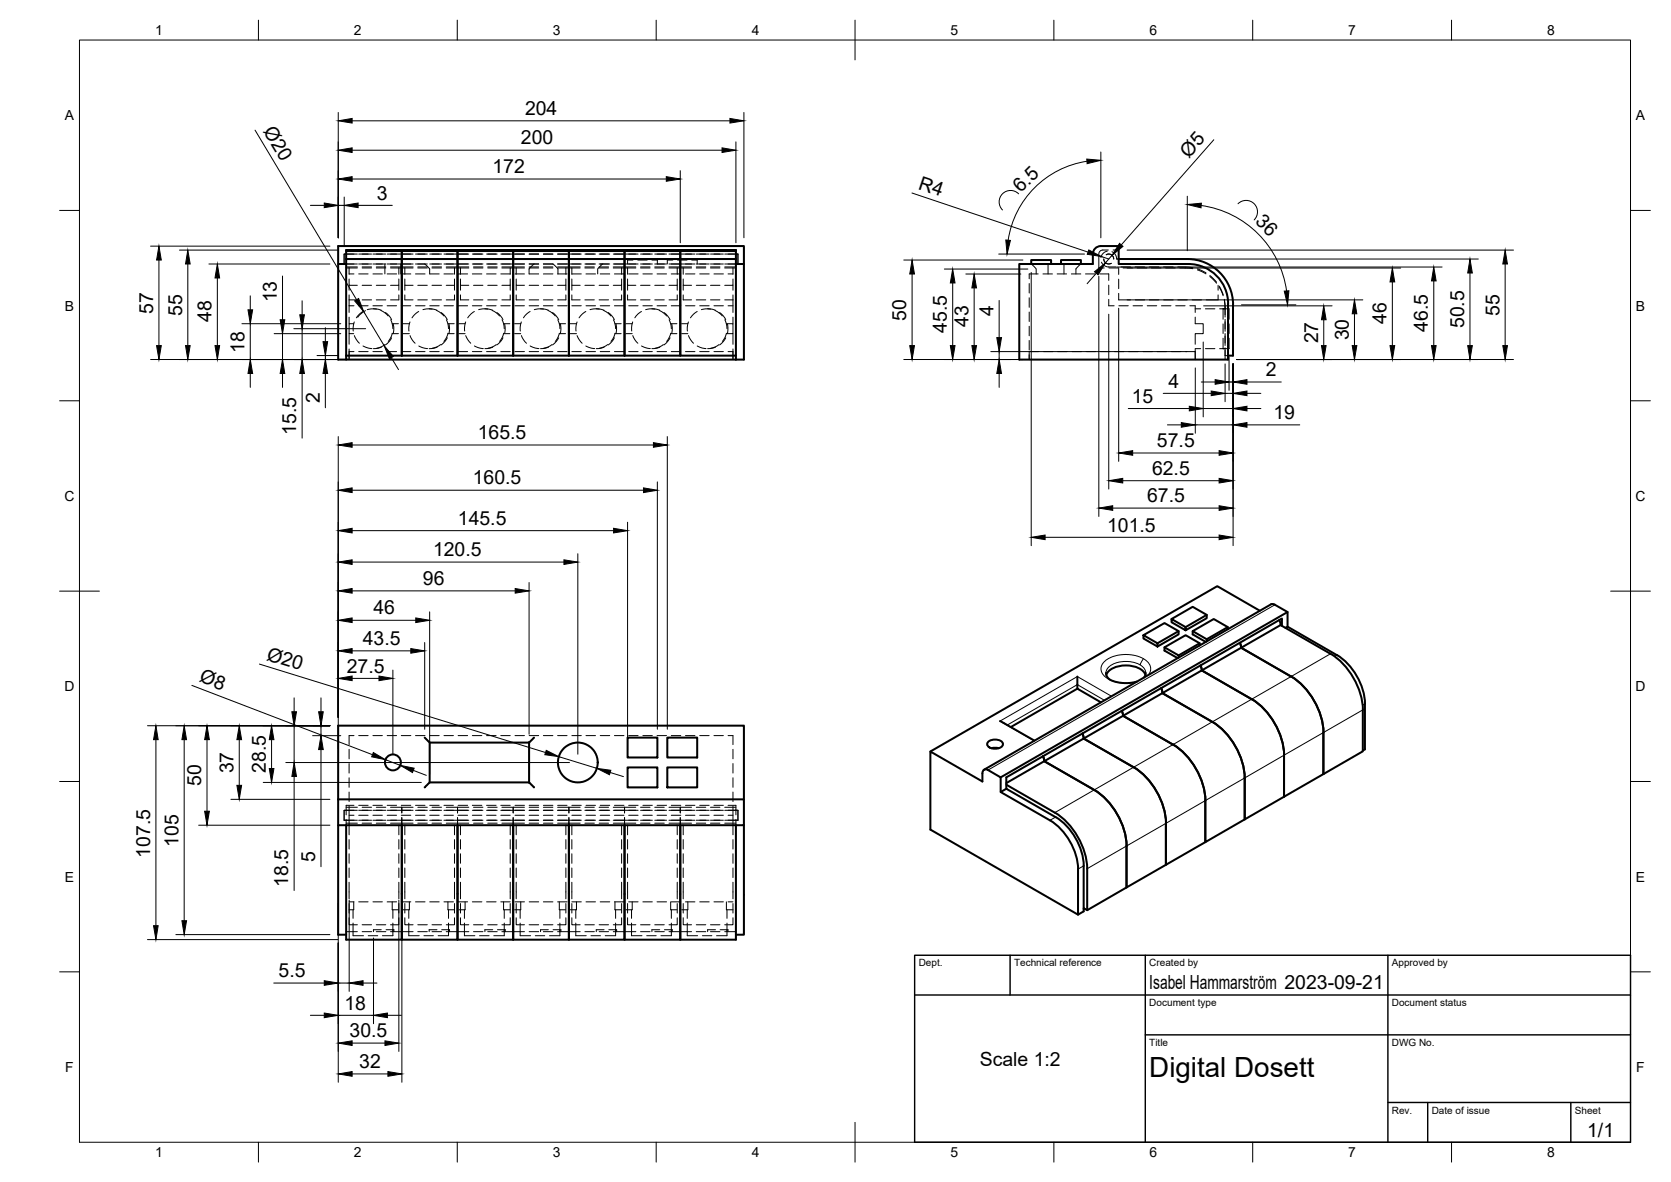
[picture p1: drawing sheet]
<svg xmlns="http://www.w3.org/2000/svg" width="420mm" height="297mm" viewBox="0 0 420 297" stroke-linecap="round" stroke-linejoin="round" font-family="sans-serif">
<!-- layer: Visible -->
<g fill="none" stroke="#000" stroke-width=".51">
<path d="M85 66.3h2M87 65.1h14v24.3v-26.3v2h14v24.3v-26.3v2h14v24.3v-26.3v2h14v24.3v-26.3v2h14v24.3v-26.3v2h14v24.3h-84M87 65.1v24.3M87 63.1h98M87 65.1v-2.3h98v2.3M171 65.1h14v24.3h-14zM171 63.1v2M185 66.3h2v24.1h-2M187 66.3v-4.5h-102v28.6h2M256.3 66.3h18.5v-2.5a2 2 0 0 1 2-2h4.5v4.5h17.5a10 10 0 0 1 10 10.1v14h-52.5zM259.3 66.3v-1h5v1M266.8 66.3v-1h5v1"/>
<path d="M281.3 65.1h17.2a11.5 11.5 0 0 1 11.5 11.5v12.8h-1.2M87 89.4v1h98M185 89.4v1M287.5 159.6l3.5 2.1v.8l-3.5-2v-.9l5.3-3 3.6 2v.8l-5.4 3.1M294.6 155.6l3.5 2v.8l-3.5-2v-.8l5.3-3.1 3.5 2v.8l-5.3 3.1M296.4 158.6l-5.4 3.1M299.9 158.6l3.5 2M303.4 154.5l-5.3 3.1M308.7 158.1v-.5l-3.5-2-5.3 3v.8l3.3 1.9M308.7 157.6l-5.3 3v.6M316.8 153.5l-10.7-6.2-72.2 41.6M321.7 155.8l.3 1.3"/>
<path d="M322 157.1l12.5 7.2M322 157.1l-39.6 22.8M322.3 157.3v-1.9l-69.3 40v2.8l12.4 7.1M323.2 157.8l.5-.3 12.4 7.1a15.6 15.6 0 0 1 7.1 12.2M323.7 157.5v-3.7l-3.1-1.8-.6-.2-.4 .1-72.2 41.5M323.7 153.8l-72.1 41.6M270.9 170v3.1l5.9 3.4M270.9 173.1l-16.8 9.6M278.1 169.1l.2 .7 .4 .7 1.7 .8 3.1 .4 2.4-.4M278.2 169.6a5 5 0 0 1 4.9-2.4 5 5 0 0 1 4.9 2.4M282.1 178.6l.3 1.3M282.4 179.9l12.5 7.2"/>
<path d="M282.4 179.9l-29.4 16.9M288.1 169.1l-.4 1.2M292 172.9l.3 1.3 12.5 7.2a17.9 17.9 0 0 1 8.2 14.1M296.4 165.3v-.6l-3.6-2v.8l3.3 1.9M301.6 162.2v-.5l-3.5-2.1-5.3 3.1M301.6 161.7l-5.2 3M301.8 167.2l.4 1.3 12.5 7.2a17.9 17.9 0 0 1 8.2 14.1M311.8 161.5l.3 1.3 12.5 7.2M324.6 170a17.9 17.9 0 0 1 8.2 14.1v10.4M334.6 164.3a17.9 17.9 0 0 1 8.1 14.1M342.7 178.4v10.4l-9.9 5.7M343.2 176.9v11.4l-.5 .3"/>
<path d="M106.8 197.9l1.2-1.3h25.1l1.2 1.3M106.8 185.4l1.2 1.2h25.1l1.2-1.2M108 186.6v10M133 186.6v10M157.8 185.4h7.5v5h-7.5zM157.8 192.9h7.5v5h-7.5zM167.8 185.4h7.5v5h-7.5zM167.8 192.9h7.5v5h-7.5zM248.4 186.5a2.63 2.63 0 0 1 3.8 .3 1.63 1.63 0 0 1-2 1.4 1.63 1.63 0 0 1-2-1.4zM248.4 193.5l3.2 1.9v3.6l12.4 7.1M248.4 193.5a.87 .87 0 0 0-1-.1 .87 .87 0 0 0-.4 .9v2.1l-13.1-7.5v19.6l37.2 21.4 1.4-.9v-11.4M249.3 188h1.8"/>
<path d="M251.4 181.2l8.7 4.9M253 197.2l12.2 7a17.9 17.9 0 0 1 8.2 14.1v10.4M253 198.2l-1.4 .8M262.2 190l.4 1.3 12.5 7.2a17.9 17.9 0 0 1 8.2 14.1M272.2 184.3l.3 1.3M272.5 185.6l12.5 7.2M285 192.8a17.9 17.9 0 0 1 8.2 14.1M295 187.1a17.9 17.9 0 0 1 8.1 14.1M313 195.5v10.4l-9.9 5.7v-10.4v10.4l-9.9 5.7v-10.4v10.4l-9.9 5.7v-10.4M322.9 189.8v10.4l9.9-5.7M322.9 189.8v10.4l-9.9 5.7v-10.4M85 200.9v34h2"/>
<path d="M85 200.9v-18.5h102v18.5M85 200.9h102v6.5h-102M87 207.4v28.7h14v-28.7v28.7h14v-28.7v28.7h14v-28.7v28.7h14v-28.7v28.7h14v-28.7v28.7h14v-28.7v28.7h14v-28.7M187 207.4v27.5h-2M264 206.2a15.6 15.6 0 0 1 7.1 12.2v11.5M265.4 205.3a15.6 15.6 0 0 1 7.1 12.3M283.3 212.6v10.4l-9.9 5.7-.9-.5M272.6 228.3l-.1 .1"/>
<circle cx="98.8" cy="191.6" r="2"/>
<circle cx="145.3" cy="191.6" r="5"/>
</g>
<!-- layer: Hidden -->
<g fill="none" stroke="#000" stroke-width=".25">
<path d="M87 67.1h2.9M87 66.3h2.9M87 67.3h2.9M87.8 70.1v1.6h2.1M87.8 67.3v1.6M87.8 71.7v1.2M87.8 74.1v4.4M87.8 79.7v1.7M87.8 76.8h1.2M87.8 75.4h2.1M87.8 68.8h1.2M89 63.8h-2.5v2.5v-2.5h3.4"/>
<path d="M90.2 63.8h3.2M90.2 66.3h3.2M90.2 76.8h2.4M90.2 68.8h2.4M91.1 67.1h2.3M91.1 67.3h2.3M91.1 71.7h2.3M91.1 75.4h2.3M91.3 78.3l-.9 .6-.8 1M93.8 63.8h3.2M93.8 66.3h3.2M93.8 76.8h2.3"/>
<path d="M93.8 68.8h2.3M93.9 77.6l2 .4M94.6 67.1h2.4M94.6 67.3h2.4M94.6 71.7h2.4M94.6 75.4h2.4M94.6 77.7l-1.3-.1-.9 .2M95.8 78l1.1 .7 .7 .7M96.8 66.3v2.5M96.9 78.5l1 .9 .6 .9M97.3 63.8h6.6M97.3 66.3h6.6"/>
<path d="M97.3 76.8h2.4M97.3 68.8h2.4M98.2 67.1h5.7M98.2 67.3h5.7M100.3 67.3v1.6M100.3 70.1v1.6h-2.1M100.3 74.1v1.3h-2.1M100.3 71.7v1.2M100.8 66.3v2.5M100.9 76.8h2.4M100.9 68.8h2.4M101.8 70.1v1.6h2.1"/>
<path d="M101.8 67.3v1.6M101.8 74.1v1.3h2.1M101.8 71.7v1.2M104.5 63.8h2.9M104.5 66.3h2.9M104.5 76.8h2.4M104.5 68.8h2.4M105.1 67.1h2.3M105.1 67.3h2.3M105.1 71.7h2.3M105.1 75.4h2.3M105.3 78.3l-.9 .6-.8 1"/>
<path d="M106.8 66.3l1.2 1.3v1.2h2.4M107.9 77.6l2 .4M108.1 63.8h2.9M108.1 66.3h2.9M108.1 76.8h2.3M108.6 67.1h2.4M108.6 67.3h2.4M108.6 71.7h2.4M108.6 75.4h2.4M108.6 77.7l-1.3-.1-1 .2M109.7 78l1.2 .7 .7 .7M110.9 78.5l.9 .9 .7 .9"/>
<path d="M111.6 63.8h6.3M111.6 66.3h6.3M111.6 76.8h2.4M111.6 68.8h2.4M112.2 67.1h5.7M112.2 67.3h5.7M114.3 67.3v1.6M114.3 70.1v1.6h-2.1M114.3 74.1v1.3h-2.1M114.3 71.7v1.2M115.2 76.8h2.4M115.2 68.8h2.4"/>
<path d="M115.8 70.1v1.6h2.1M115.8 67.3v1.6M115.8 71.7v1.2M115.8 74.1v1.3h2.1M118.8 63.8h2.6M118.8 66.3h2.6M118.8 76.8h2.4M118.8 68.8h2.4M119.1 67.1h2.3M119.1 67.3h2.3M119.1 71.7h2.3M119.1 75.4h2.3"/>
<path d="M119.3 78.3l-.9 .6-.8 1M121.9 77.6l2 .4M122.3 63.8h2.7M122.3 66.3h2.7M122.3 76.8h2.4M122.3 68.8h2.4M122.6 77.7l-1.3-.1-.9 .2M122.6 67.1h2.4M122.6 67.3h2.4M122.6 71.7h2.4M122.6 75.4h2.4M123.8 78l1.1 .7 .7 .7"/>
<path d="M124.9 78.5l1 .9 .6 .9M125.9 63.8h6M125.9 66.3h6M125.9 76.8h2.4M125.9 68.8h2.4M126.2 67.1h5.7M126.2 67.3h5.7M128.3 67.3v1.6M128.3 70.1v1.6h-2.1M128.3 71.7v1.2M128.3 74.1v1.3h-2.1M129.5 76.8h2.4"/>
<path d="M129.5 68.8h2.4M129.8 70.1v1.6h2.1M129.8 67.3v1.6M129.8 74.1v1.3h2.1M129.8 71.7v1.2M133.1 67.1h2.3M133.1 63.8h2.3M133.1 66.3h2.3M133.1 67.3h2.3M133.1 76.8h2.3M133.1 71.7h2.3M133.1 75.4h2.3"/>
<path d="M133.1 68.8h2.3M133.3 78.3l-.9 .6-.8 1M134.3 66.3l-1.2 1.2-.1 1.3M135.9 77.6l2 .4M136.6 66.3h2.5l1.2 1.3v1.2M136.6 67.1h2.4M136.6 63.8h2.4M136.6 67.3h2.4M136.6 76.8h2.4M136.6 71.7h2.4M136.6 75.4h2.4M136.6 68.8h2.4"/>
<path d="M136.7 77.7l-1.4-.1-1 .2M137.8 78l1.8 1.4M138.9 78.5l.9 .9 .7 .9M140.2 67.1h5.7M140.2 63.8h6M140.2 66.3h6M140.2 67.3h5.7M140.2 76.8h2.4M140.2 68.8h2.4M142.3 67.3v1.6M142.3 70.1v1.6h-2.1M142.3 74.1v1.3h-2.1"/>
<path d="M142.3 71.7v1.2M143.8 70.1v1.6h2.1M143.8 67.3v1.6M143.8 76.8h2.4M143.8 74.1v1.3h2.1M143.8 71.7v1.2M143.8 68.8h2.4M147.1 67.1h2.3M147.1 63.8h2.6M147.1 66.3h2.6M147.1 67.3h2.3M147.1 71.7h2.3"/>
<path d="M147.1 75.4h2.3M147.3 78.3l-.9 .6-.8 1M147.3 76.8h2.4M147.3 68.8h2.4M149.9 77.6l2 .4M150.6 67.1h2.4M150.6 63.8h2.7M150.6 66.3h2.7M150.6 67.3h2.4M150.6 71.7h2.4M150.6 75.4h2.4M150.7 77.7l-1.4-.1-.9 .2"/>
<path d="M150.9 76.8h2.4M150.9 68.8h2.4M151.5 66.3l-1.2 1.3v1.2M151.8 78l1.1 .7 .7 .7M152.9 78.5l1 .9 .6 .9M154.2 67.1h5.7M154.2 63.8h6.2M154.2 66.3h6.2M154.2 67.3h5.7M154.5 76.8h2.4M154.5 68.8h2.4M156.3 67.3v1.6"/>
<path d="M156.3 70.1v1.6h-2.1M156.3 74.1v1.3h-2.1M156.3 71.7v1.2M157.8 70.1v1.6h2.1M157.8 67.3v1.6M157.8 74.1v1.3h2.1M157.8 71.7v1.2M158.1 76.8h2.3M158.1 68.8h2.3M159.2 65.3h-1.4v1M160.4 65.3h2.3M161.1 67.1h2.3"/>
<path d="M161.1 63.8h2.9M161.1 66.3h2.9M161.1 67.3h2.3M161.1 71.7h2.3M161.1 75.4h2.3M161.3 78.3l-.9 .6-.8 1M161.6 76.8h2.4M161.6 68.8h2.4M163.9 77.6l2 .4M163.9 65.3h1.4v1M164.6 67.1h2.4M164.6 63.8h3"/>
<path d="M164.6 66.3h3M164.6 67.3h2.4M164.6 71.7h2.4M164.6 75.4h2.4M164.7 77.7l-1.4-.1-1 .2M165.2 76.8h2.4M165.2 68.8h2.4M165.8 78l1.1 .7 .7 .7M166.9 78.5l1 .9 .6 .9M168.2 67.1h5.7M168.2 63.8h6.5M168.2 66.3h6.5"/>
<path d="M168.2 67.3h5.7M168.8 76.8h2.4M168.8 68.8h2.4M169.2 65.3h-1.4v1M170.3 67.3v1.6M170.3 70.1v1.6h-2.1M170.3 74.1v1.3h-2.1M170.3 71.7v1.2M170.3 65.3h2.4M171.8 70.1v1.6h2.1M171.8 67.3v1.6M171.8 74.1v1.3h2.1"/>
<path d="M171.8 71.7v1.2M172.4 76.8h2.3M172.4 68.8h2.3M173.9 65.3h1.4v1M175.1 67.1h2.4M175.1 63.8h3.2M175.1 66.3h3.2M175.1 67.3h2.4M175.1 71.7h2.4M175.1 75.4h2.4M175.3 78.3l-.9 .6-.8 1M175.9 76.8h2.4"/>
<path d="M175.9 68.8h2.4M177.9 77.6l2 .4M178.6 67.1h2.4M178.6 63.8h3.3M178.6 66.3h3.3M178.6 67.3h2.4M178.6 71.7h2.4M178.6 75.4h2.4M178.7 77.7l-1.4-.1-.9 .2M179.5 76.8h2.4M179.5 68.8h2.4M179.8 78l1.1 .7 .7 .7"/>
<path d="M180.9 78.5l1 .9 .6 .9M182.2 63.8h3.3v2.5M182.2 67.1h2.8M182.2 66.3h2.8M182.2 67.3h2.8M182.2 75.4h2.1M183.1 76.8h1.2M183.1 68.8h1.2M184.3 75.4v3.1M184.3 67.3v1.6M184.3 70.1v1.6h-2.1M184.3 71.7v1.2"/>
<path d="M184.3 74.1v1.3M184.3 79.7v1.7M258.8 71.3v2.3M258.8 74.8v2.4M258.8 78.4v2.4M259.3 66.3l1.2 1.2v1.3M261 68.8h-2.2v1.3M262.2 68.8h2.4M263.5 66.3v2.5M265.8 68.8h2.4M267.5 66.3v2.5M269.4 68.8h2.4"/>
<path d="M271.8 66.3l-1.2 1.2-.1 1.3M272.9 68.8h2.4M276.5 68.8h2.3v1.7M276.9 65.9l.8 .8a3.8 3.8 0 0 0 3 .4M277.5 65.1a1.25 1.25 0 0 0 1.9 1.1M278.2 64a1.25 1.25 0 0 1 1.8 1.1M278.4 63.1a2 2 0 0 0-1.6 1.6M278.7 62.8h-1.4a1.01 1.01 0 0 0-1 1v3.5h1.3M278.8 75.2v1.6h1.3M278.8 71.7v2.3M278.8 67.3h2.4M279.6 63.3l.8 .7 .4 1.1h.5"/>
<path d="M279.9 62.8h1.4M281.3 73.7v1.7h2.9M281.3 67.3v1.7M281.3 70.2v2.3M281.3 76.8h2.4M281.9 67.1h2.3M282.4 67.3h2.4M284.9 76.8h2.4M285.4 67.1h2.4M285.5 75.4h2.3M286 67.3h2.4M288.5 76.8h2.4"/>
<path d="M289 67.1h2.4M289 75.4h2.4M289.5 67.3h2.4M292 76.8h2.4M292.6 67.1h2.4M292.6 75.4h2.4M293.1 67.3h2.4M295.6 76.8h2.4M296.1 67.1l3.8 .2M296.2 75.4h2.3M296.7 67.3l3.2 .2M299.2 76.8h1.3v1.7"/>
<path d="M299.7 75.4h2.4M300.5 79.7v1.7h2v2.4h-2v2.7M300.5 77.6h1.4M301.1 67.6l2.1 1M301.1 67.8l2.1 1M303.1 77.6h2.4M304.2 69.2l1.7 1.7M304.2 69.5l1.7 1.7M306.3 74.1v1.3h-3M306.3 71.7v1.2M306.6 71.9l1 2.2M306.6 72.1l1 2.2"/>
<path d="M306.7 77.6h2.3v2.6M307.5 77.6v2.6M307.5 77.6h.1M307.8 75.2l.2 4.5M307.8 75.5l.2 1.9M87.8 83.8v2.7M87.8 87.7v2.7M87.8 88.4h1.2M88.9 81.4h-1.1v2.4h1.1M89.1 80.9l-.3 1.4v.9M89.1 84.3l1.3 2M90.2 88.4h2.4"/>
<path d="M91.3 86.9l1.4 .6 .8 .1M93.8 88.4h2.3M95.9 87.3l-2 .3M96.8 86.6l-1 .6-1.1 .3M97.3 88.4h2.4M98.2 80.4l.4 .9 .2 1.3M98.5 84.9l-.6 .9-1 .9M98.6 83.8h1.6M98.6 81.4h1.6M98.6 83.7l-.2 .8-.8 1.3M98.9 81.4l.1 .9-.1 1.5M100.9 88.4h2.4"/>
<path d="M101.4 83.8h1.5M101.4 81.4h1.5M103.1 80.9l-.3 1.4v.9M103.1 84.3l.5 1 .8 1M104.5 88.4h2.4M105.3 86.9l1.4 .6 .8 .1M108.1 88.4h2.3M109.9 87.3l-2 .3M110.8 86.6l-1 .6-1.1 .3M111.6 88.4h2.4M112.2 80.4l.4 .9 .2 1.3M112.5 84.9l-.7 .9-.9 .9"/>
<path d="M112.6 83.8h1.6M112.6 81.4h1.6M112.6 83.7l-.5 1.4-.5 .7M112.9 81.4l.1 .9-.1 1.5M115.2 88.4h2.4M115.4 83.8h1.5M115.4 81.4h1.5M117.1 80.9l-.3 1.4v.9M117.1 84.3l1.3 2M118.8 88.4h2.4M119.3 86.9l1.4 .6 .8 .1M122.3 88.4h2.4"/>
<path d="M123.9 87.3l-2 .3M124.8 86.6l-1 .6-1.1 .3M125.9 88.4h2.4M126.2 80.4l.4 .9 .2 1.3M126.5 84.9l-.6 .9-1 .9M126.6 83.8h1.6M126.6 81.4h1.6M126.6 83.7l-.4 1.4-.6 .7M126.9 81.4l.1 .9-.1 1.5M129.4 83.8h1.5M129.4 81.4h1.5M129.5 88.4h2.4"/>
<path d="M131.1 80.9l-.3 1.4v.9M131.1 84.3l.5 1 .8 1M133.1 88.4h2.3M133.3 86.9l1.4 .6 .8 .1M136.6 88.4h2.4M137.9 87.3l-2 .3M138.8 86.6l-1 .6-1.1 .3M140.2 88.4h2.4M140.3 80.4l.3 .9 .2 1.3M140.5 84.9l-.7 .9-.9 .9M140.6 83.8h1.6M140.6 81.4h1.6"/>
<path d="M140.7 83.7l-.6 1.4-.5 .7M140.9 81.4l.1 .9-.1 1.5M143.4 83.8h1.5M143.4 81.4h1.5M143.8 88.4h2.4M145.1 80.9l-.3 1.4v.9M145.1 84.3l1.3 2M147.3 86.9l1.4 .6 .8 .1M147.3 88.4h2.4M150.9 88.4h2.4M151.9 87.3l-2 .3M152.8 86.6l-1 .6-1.1 .3"/>
<path d="M154.2 80.4l.4 .9 .2 1.3M154.5 84.9l-.6 .9-.9 .9M154.5 88.4h2.4M154.6 83.8h1.6M154.6 81.4h1.6M154.7 83.7l-.5 1.4-.6 .7M154.9 81.4l.1 .9-.1 1.5M157.4 83.8h1.6M157.4 81.4h1.6M158.1 88.4h2.3M159.1 80.9l-.2 .7-.1 1.6M159.1 84.3l.5 1 .8 1"/>
<path d="M161.3 86.9l1.4 .6 .8 .1M161.6 88.4h2.4M165.2 88.4h2.4M165.9 87.3l-2 .3M166.8 86.6l-1 .6-1.1 .3M168.3 80.4l.3 .9 .2 1.3M168.5 84.9l-.6 .9-1 .9M168.6 83.8h1.6M168.6 81.4h1.6M168.7 83.7l-.6 1.4-.5 .7M168.8 88.4h2.4M168.9 81.4l.1 .9-.1 1.5"/>
<path d="M171.4 83.8h1.6M171.4 81.4h1.6M172.4 88.4h2.3M173.1 80.9l-.3 1.4v.9M173.1 84.3l1.3 2M175.3 86.9l1.4 .6 .8 .1M175.9 88.4h2.4M179.5 88.4h2.4M179.9 87.3l-2 .3M180.8 86.6l-1 .6-1.1 .3M182.3 80.4l.3 .9 .2 1.3M182.5 84.9l-.6 .9-.9 .9"/>
<path d="M182.6 81.4h1.7v2.4h-1.7M182.7 83.7l-.5 1.4-.6 .7M182.9 81.4l.1 .9-.1 1.5M183.1 88.4h1.2M184.3 83.8v2.7M184.3 87.7v2.7M258.8 82v2.4M258.8 85.6v2.4M261.2 88.4h-2.4v2M262.4 88.4h2.4M266 88.4h2.4M269.5 88.4h2.4"/>
<path d="M273.1 88.4h2.4M276.7 88.4h2.4M280.2 88.4h2.4M283.8 88.4h2.4M287.4 88.4h2.4M291 88.4h2.3M294.5 88.4h2.4M298.1 88.4h2.4M300.5 87.6h1.4M300.5 87.7v2.7M303.1 87.6h2.4M307.5 85v2.6"/>
<path d="M307.5 81.4v2.4M307.5 87.6h.1M308 89.4h.8M308 80.2v3.1M308 83.8v3M308 87.4v3M309 81.4v2.4M309 85v2.6h-2.3M87.8 188.3v2.4M87.8 191.9v2.4M87.8 195.5v2.4M87.8 199v2.4"/>
<path d="M89 184.9h-1.2v2.2M90.2 184.9h2.4M93.8 184.9h2.3M97.3 184.9h2.4M100.9 184.9h2.4M104.5 184.9h2.4M108.1 184.9h2.3M111.6 184.9h2.4M115.2 184.9h2.4M118.8 184.9h2.4M122.3 184.9h2.4M125.9 184.9h2.4"/>
<path d="M129.5 184.9h2.4M133.1 184.9h2.3M136.6 184.9h2.4M140.2 184.9h2.4M143.8 184.9h2.4M147.3 184.9h2.4M150.9 184.9h2.4M154.5 184.9h2.4M158.1 184.9h2.3M161.6 184.9h2.4M165.2 184.9h2.4M168.8 184.9h2.4"/>
<path d="M172.4 184.9h2.3M175.9 184.9h2.4M179.5 184.9h2.4M183.1 184.9h1.2v2.2M184.3 188.3v2.4M184.3 191.9v2.4M184.3 195.5v2.4M184.3 199v2.4M86.5 206.1h3.4M87 206.9h2.9M87 202.9h2.9M87 206v1.4"/>
<path d="M87.8 202.6v7.2M87.8 211v2.4M87.8 214.6v2.3M87.8 218.1v2.4M87.8 204.9h1.2M89 202.4h-2v2.4M89 203.6h-2.5v2.5M89.9 203.6h-3.4v2.5M90.2 203.6h3.2M90.2 206.1h3.2M90.2 202.4h2.4M90.2 204.9h2.4"/>
<path d="M91.1 206.9h2.3M91.1 202.9h2.3M93.8 203.6h3.2M93.8 206.1h3.2M93.8 202.4h2.3M93.8 204.9h2.3M94.6 206.9h2.4M94.6 202.9h2.4M97.3 203.6h6.6M97.3 206.1h6.6M97.3 202.4h2.4M97.3 204.9h2.4"/>
<path d="M98.2 206.9h5.7M98.2 202.9h5.7M100.3 207.4v2.4M100.3 211v2.4M100.3 214.6v2.3M100.3 218.1v2.4M100.9 202.4h2.4M100.9 204.9h2.4M101 202.9v1.4M101 205.5v1.9M101.8 207.4v2.4M101.8 211v2.4"/>
<path d="M101.8 214.6v2.3M101.8 218.1v2.4M104.5 203.6h2.9M104.5 206.1h2.9M104.5 202.4h2.4M104.5 204.9h2.4M105.1 206.9h2.3M105.1 202.9h2.3M108.1 203.6h2.9M108.1 206.1h2.9M108.1 202.4h2.3M108.1 204.9h2.3"/>
<path d="M108.6 206.9h2.4M108.6 202.9h2.4M111.6 203.6h6.3M111.6 206.1h6.3M111.6 202.4h2.4M111.6 204.9h2.4M112.2 206.9h5.7M112.2 202.9h5.7M114.3 207.4v2.4M114.3 211v2.4M114.3 214.6v2.3M114.3 218.1v2.4"/>
<path d="M115 202.9v1.4M115 205.5v1.9M115.2 202.4h2.4M115.2 204.9h2.4M115.8 207.4v2.4M115.8 211v2.4M115.8 214.6v2.3M115.8 218.1v2.4M118.8 203.6h2.6M118.8 206.1h2.6M118.8 202.4h2.4M118.8 204.9h2.4"/>
<path d="M119.1 206.9h2.3M119.1 202.9h2.3M122.3 203.6h2.7M122.3 206.1h2.7M122.3 202.4h2.4M122.3 204.9h2.4M122.6 206.9h2.4M122.6 202.9h2.4M125.9 203.6h6M125.9 206.1h6M125.9 202.4h2.4M125.9 204.9h2.4"/>
<path d="M126.2 206.9h5.7M126.2 202.9h5.7M128.3 207.4v2.4M128.3 211v2.4M128.3 214.6v2.3M128.3 218.1v2.4M129 202.9v1.4M129 205.5v1.9M129.5 202.4h2.4M129.5 204.9h2.4M129.8 207.4v2.4M129.8 211v2.4"/>
<path d="M129.8 214.6v2.3M129.8 218.1v2.4M133.1 206.9h2.3M133.1 203.6h2.3M133.1 206.1h2.3M133.1 202.9h2.3M133.1 202.4h2.3M133.1 204.9h2.3M136.6 206.9h2.4M136.6 203.6h2.4M136.6 206.1h2.4M136.6 202.9h2.4"/>
<path d="M136.6 202.4h2.4M136.6 204.9h2.4M140.2 206.9h5.7M140.2 203.6h6M140.2 206.1h6M140.2 202.9h5.7M140.2 202.4h2.4M140.2 204.9h2.4M142.3 207.4v2.4M142.3 211v2.4M142.3 214.6v2.3M142.3 218.1v2.4"/>
<path d="M143 202.9v1.4M143 205.5v1.9M143.8 207.4v2.4M143.8 211v2.4M143.8 214.6v2.3M143.8 218.1v2.4M143.8 202.4h2.4M143.8 204.9h2.4M147.1 206.9h2.3M147.1 203.6h2.6M147.1 206.1h2.6M147.1 202.9h2.3"/>
<path d="M147.3 202.4h2.4M147.3 204.9h2.4M150.6 206.9h2.4M150.6 203.6h2.7M150.6 206.1h2.7M150.6 202.9h2.4M150.9 202.4h2.4M150.9 204.9h2.4M154.2 206.9h5.7M154.2 203.6h6.2M154.2 206.1h6.2M154.2 202.9h5.7"/>
<path d="M154.5 202.4h2.4M154.5 204.9h2.4M156.3 207.4v2.4M156.3 211v2.4M156.3 214.6v2.3M156.3 218.1v2.4M157 202.9v1.4M157 205.5v1.9M157.8 207.4v2.4M157.8 211v2.4M157.8 214.6v2.3M157.8 218.1v2.4"/>
<path d="M158.1 202.4h2.3M158.1 204.9h2.3M161.1 206.9h2.3M161.1 203.6h2.9M161.1 206.1h2.9M161.1 202.9h2.3M161.6 202.4h2.4M161.6 204.9h2.4M164.6 206.9h2.4M164.6 203.6h3M164.6 206.1h3M164.6 202.9h2.4"/>
<path d="M165.2 202.4h2.4M165.2 204.9h2.4M168.2 206.9h2.8M168.2 203.6h6.5M168.2 206.1h6.5M168.2 202.9h5.7M168.8 202.4h2.4M168.8 204.9h2.4M170.3 207.4v2.4M170.3 211v2.4M170.3 214.6v2.3M170.3 218.1v2.4"/>
<path d="M171 202.9v1.4M171 206.9v-1.4v1.4h2.9M171 206.9v.5M171.8 207.4v2.4M171.8 211v2.4M171.8 214.6v2.3M171.8 218.1v2.4M172.4 202.4h2.3M172.4 204.9h2.3M175.1 206.9h2.4M175.1 203.6h3.2M175.1 206.1h3.2"/>
<path d="M175.1 202.9h2.4M175.9 202.4h2.4M175.9 204.9h2.4M178.6 206.9h2.4M178.6 203.6h3.3M178.6 206.1h3.3M178.6 202.9h2.4M179.5 202.4h2.4M179.5 204.9h2.4M182.2 206.9h2.8M182.2 203.6h3.3M182.2 206.1h3.3"/>
<path d="M182.2 202.9h2.8M183.1 202.4h1.9v2.4M183.1 204.9h1.2M184.3 202.6v7.2M184.3 211v2.4M184.3 214.6v2.3M184.3 218.1v2.4M185 206v1.4M185.5 203.6v2.5M87 234.1h2.9M87.8 230.6v1.8h2.1M87.8 227.1v2.4"/>
<path d="M87.8 221.7v4.2M87.8 226.6h1.2M88.8 232v3.1h2.6M88.8 228.6v2.2M88.9 226.6v2h-1.1M90.2 226.6h2.4M91.1 234.1h2.3M91.1 232.4h2.3M92.6 235.1h2.4M93.8 226.6h2.3M94.6 234.1h2.4M94.6 232.4h2.4"/>
<path d="M95.9 233.6h-2v.5M97.1 233.6h1.9v.5M97.3 226.6h2.4M98.2 234.1h5.7M98.6 226.6v2h1.6M98.8 232v3.1h-2.6M98.8 228.6v2.2M100.3 221.7v4.2M100.3 227.1v2.4M100.3 230.6v1.8h-2.1M100.9 226.6h2.4M101.8 230.6v1.8h2.1"/>
<path d="M101.8 227.1v2.4M101.8 221.7v4.2M102.8 232v3.1h2.6M102.8 228.6v2.2M102.9 226.6v2h-1.5M104.5 226.6h2.4M105.1 234.1h2.3M105.1 232.4h2.3M106.6 235.1h2.4M108.1 226.6h2.3M108.6 234.1h2.4M108.6 232.4h2.4"/>
<path d="M109.9 233.6h-2v.5M111.1 233.6h1.9v.5M111.6 226.6h2.4M112.2 234.1h5.7M112.6 226.6v2h1.6M112.8 232v3.1h-2.6M112.8 228.6v2.2M114.3 221.7v4.2M114.3 227.1v2.4M114.3 230.6v1.8h-2.1M115.2 226.6h2.4M115.8 230.6v1.8h2.1"/>
<path d="M115.8 227.1v2.4M115.8 221.7v4.2M116.8 232v3.1h2.6M116.8 228.6v2.2M116.9 226.6v2h-1.5M118.8 226.6h2.4M119.1 234.1h2.3M119.1 232.4h2.3M120.6 235.1h2.4M122.3 226.6h2.4M122.6 234.1h2.4M122.6 232.4h2.4"/>
<path d="M123.9 233.6h-2v.5M125.1 233.6h1.9v.5M125.9 226.6h2.4M126.2 234.1h5.7M126.6 226.6v2h1.6M126.8 232v3.1h-2.6M126.8 228.6v2.2M128.3 221.7v4.2M128.3 227.1v2.4M128.3 230.6v1.8h-2.1M129.5 226.6h2.4M129.8 230.6v1.8h2.1"/>
<path d="M129.8 227.1v2.4M129.8 221.7v4.2M130.8 232v3.1h2.6M130.8 228.6v2.2M130.9 226.6v2h-1.5M133.1 234.1h2.3M133.1 226.6h2.3M133.1 232.4h2.3M134.6 235.1h2.4M136.6 234.1h2.4M136.6 226.6h2.4M136.6 232.4h2.4"/>
<path d="M137.9 233.6h-2v.5M139.1 233.6h1.9v.5M140.2 234.1h5.7M140.2 226.6h2.4M140.6 226.6v2h1.6M140.8 232v3.1h-2.6M140.8 228.6v2.2M142.3 221.7v4.2M142.3 227.1v2.4M142.3 230.6v1.8h-2.1M143.8 230.6v1.8h2.1M143.8 227.1v2.4"/>
<path d="M143.8 221.7v4.2M143.8 226.6h2.4M144.8 232v3.1h2.6M144.8 228.6v2.2M144.9 226.6v2h-1.5M147.1 234.1h2.3M147.1 232.4h2.3M147.3 226.6h2.4M148.6 235.1h2.4M150.6 234.1h2.4M150.6 232.4h2.4M150.9 226.6h2.4"/>
<path d="M151.9 233.6h-2v.5M153.1 233.6h1.9v.5M154.2 234.1h5.7M154.5 226.6h2.4M154.6 226.6v2h1.6M154.8 232v3.1h-2.6M154.8 228.6v2.2M156.3 221.7v4.2M156.3 227.1v2.4M156.3 230.6v1.8h-2.1M157.8 230.6v1.8h2.1M157.8 227.1v2.4"/>
<path d="M157.8 221.7v4.2M158.1 226.6h2.3M158.8 232v3.1h2.6M158.8 228.6v2.2M159 226.6v2h-1.6M161.1 234.1h2.3M161.1 232.4h2.3M161.6 226.6h2.4M162.6 235.1h2.4M164.6 234.1h2.4M164.6 232.4h2.4M165.2 226.6h2.4"/>
<path d="M165.9 233.6h-2v.5M167.1 233.6h1.9v.5M168.2 234.1h5.7M168.6 226.6v2h1.6M168.8 226.6h2.4M168.8 232v3.1h-2.6M168.8 228.6v2.2M170.3 221.7v4.2M170.3 227.1v2.4M170.3 230.6v1.8h-2.1M171.8 230.6v1.8h2.1M171.8 227.1v2.4"/>
<path d="M171.8 221.7v4.2M172.4 226.6h2.3M172.8 232v3.1h2.6M172.8 228.6v2.2M173 226.6v2h-1.6M175.1 234.1h2.4M175.1 232.4h2.4M175.9 226.6h2.4M176.6 235.1h2.4M178.6 234.1h2.4M178.6 232.4h2.4M179.5 226.6h2.4"/>
<path d="M179.9 233.6h-2v.5M181.1 233.6h1.9v.5M182.2 234.1h2.8M182.6 226.6v2h1.7M182.8 232v3.1h-2.6M182.8 228.6v2.2M183.1 226.6h1.2M184.3 221.7v4.2M184.3 227.1v2.4M184.3 230.6v1.8h-2.1"/>
</g>
<!-- layer: Visible Narrow -->
<path d="M320.6 152l-72.2 41.5M277.7 176l-6.8-4-17.6 10.2M279.5 175l-8.6-5-19.5 11.2 8.6 5M286.6 167.1l-1.7-.7-2.3-.2-1.9 .4-1.2 .5a2.45 2.45 0 0 0-1.4 2M287.5 165.5l-.9 1.6a2.56 2.56 0 0 1 1.5 2M288.7 169.7a2.61 2.61 0 0 0-1.2-4.2l-1.9-.7-2.3-.3-2.1 .1-1.7 .5a3.1 3.1 0 0 0-2.5 3.7v.1a6.5 6.5 0 0 0 6.1 2.8l2.7-.4M334.5 164.3l-69.3 39.9M336.1 164.6l-.6 .4M342.7 178.4l-69.3 39.9M343.2 176.9l-.6 .3M265.4 205.3l-1.4 .8M272.5 217.6l-1.4 .8" fill="none" stroke="#000" stroke-width=".25"/>
<!-- layer: BORDER -->
<g fill="none" stroke="#000" stroke-width=".25">
<path d="M20 10.1h390v276.9h-390zM65 5.1v5M115 5.1v5M165 5.1v5M215 5.1v10M265 5.1v5M315 5.1v5M365 5.1v5M15 52.9h5M410 52.9h5M15 100.7h5M410 100.7h5"/>
<path d="M15 148.6h10M405 148.6h10M15 196.4h5M410 196.4h5M15 244.2h5M410 244.2h5M65 287v5M115 287v5M165 287v5M215 282.1v9.9M265 287v5M315 287v5"/>
<path d="M365 287v5"/>
</g>
<!-- layer: TITLEBLOCK -->
<path d="M230 240.1h180v46.9h-180zM230 250h180M254 240.1v9.9M288 240.1v46.9M349 240.1v46.9M288 260.1h122M349 277.1h61M359 277.1v9.9M395 277.1v9.9" fill="none" stroke="#000" stroke-width=".36"/>
<!-- layer: FD_Dimensions -->
<g fill="none" stroke="#000" stroke-width=".25">
<path d="M64.1 32.7l25.6 42.6M85 28.3v31.5M88.5 30.4h95M88.5 37.7h93M185 35.7v25.3M187 28.3v31.5M276.8 38.2v21.6M305.2 35.1l-23.3 26.4M78 51.6h3.5M85 51.6h1.6M86.6 49.5v12.3M88.5 45h79"/>
<path d="M90 51.6h8.6M171 42.9v18.1M229.3 48.5l44.3 14.9M256.1 48.7a2.87 2.87 0 0 0-4 0 2.87 2.87 0 0 0 0 4.1M273.3 40.5a23.6 23.6 0 0 0-19.8 19.8M298.5 49.3v13.7M302 51.6a25.2 25.2 0 0 1 21.5 21.5M311.3 51.2a2.87 2.87 0 0 1 4 0 2.87 2.87 0 0 1 0 4.1M37.9 61.9h45.1M40 65.3v21.6M45.1 62.9h39.8M47.2 66.3v20.6"/>
<path d="M52.5 66.3h30.5M54.7 69.9v17M62.9 74.3v3.6M71 69.4v11M76 75.6v3.5M91.5 78.3l5.1 8.6M91.9 78.1l-1.3 .8-.6 .8M227.2 65.3h30M229.3 68.9v18M237.4 67.6h21M239.5 71.1v15.8M242.8 68.9h13.9"/>
<path d="M244.9 72.4v14.5M251.1 63.8h21.6M251.2 75.5v9.3M259.3 68.5v68.6M275.7 68.7l-2.4 2.6M276.3 69.5v60.3M276.9 64.5l1.9 .6M278.8 79v43.9M279.6 64.2l-1.6 1.8M280.9 65.1h90.8M280.9 67.1h81.7M281.3 77.5v38.4"/>
<path d="M283.4 62.9h97.2M283.4 67.4h68.8M283.4 75.4h59.3M302.6 76.9h32.3M312.1 76.6h13.7M340.6 78.9v8M350.1 70.9v16M360.5 70.6v16.3M369.6 68.6v18.3M378.5 66.3v20.6M37.9 90.3h47M60.8 81.4h24.9"/>
<path d="M62.9 81.4v8.9M62.9 93.9v3.5M68.9 83.8h16.8M71 83.8v6.5M71 93.9v3.5M73.9 82.6h18M76 82.6v7.7M76 93.9v16.2M79.7 89.4h5.2M81.8 82.3v3.6M81.8 89.4v.9M81.8 93.9v8.6"/>
<path d="M98.4 89.9l1.8 3M227.2 90.3h79.5M249.1 88.4h49.3M251.2 88.4v1.9M251.2 93.9v3.5M292.5 98.9h12M300.5 92.5v16.4M302 96h3.5M302.5 85.9v18.9M308 91.4v9.6M308 98.9h2M309 89.7v8.4"/>
<path d="M309 96h1M310 91.4v45.7M310.9 90.3h69.7M313.5 98.9h3.5M313.5 96h8.7M332.8 80.4v6.5M85 109.7v78.6M88.5 111.8h75.8M167.8 109.7v73.6M283.7 102.7h15.3M284.8 113.8h21.7M293.5 106.8h3.5"/>
<path d="M300.5 106.8h9.5M302.5 102.7h7.5M313.5 106.8h13.3M313.5 102.7h3.5M88.5 133.4h65.8M88.5 123.2h73.3M145.3 139.2v50.3M157.8 131.2v57.1M165.3 121.1v62.2M262.8 135h43.7M279.8 127.7h26.7M282.3 120.8h24.2"/>
<path d="M88.5 155.9h16M88.5 148.5h41M88.5 141.3h53.3M108 153.8v40.7M133 146.4v38.1M48.2 172.2l45.5 17.5M65.2 166.9l72 22.2M74 175.4v3.5M80.7 175.4v3.5M88.5 170.5h6.8M88.5 163.6h14.8M98.8 168.4v21.1"/>
<path d="M106.8 161.5v21.8M37.1 182.4h45.9M39.2 185.9v46.7M46.3 185.9v45.5M52 185.9v18M60.2 185.9v11.5M66.2 196.6h39.7M68.3 185.9v7.2M71.9 191.6h71.3M74 182.4v9.2M74 195.1v28.7M78.6 184.9h7.1"/>
<path d="M80.7 182.4v2.5M80.7 188.4v29.4M96.9 190.9l3.8 1.4M103.9 193.6l3.3 1.2M140.5 190.1l9.6 3M153.4 194.1l3.4 1.1M50 207.4h33M58.1 200.9h24.9M37.1 236.1h47.8M44.2 234.9h38.8M85 227v45M87.8 226.2v22.9"/>
<path d="M93.9 235.7v21.6M100.3 226.2v38M101 226.7v45.3M68.8 247h12.7M78 255.2h3.5M85 255.2h8.9M85 247h2.8M91.3 247h3.5M97.4 255.2h3.5M88.5 269.9h9M88.5 262.1h8.3"/>
</g>
<g fill="#000" stroke="#000" stroke-width=".25">
<path d="M85 30.4l3.5-.6v1.1zM85 37.7l3.5-.5v1.1zM181.5 37.2l3.5 .5-3.5 .6zM183.5 29.8l3.5 .6-3.5 .5zM273.3 40l3.5 .3-3.5 .8zM81.5 51l3.5 .6-3.5 .6zM85 45l3.5-.6v1.2zM86.6 51.6l3.4-.6v1.2zM167.5 44.4l3.5 .6-3.5 .6zM298.5 51.4l3.6-.3-.1 1.1zM40 61.9l.6 3.4h-1.2zM47.2 62.9l.6 3.4h-1.1z"/>
<path d="M54.7 66.3l.5 3.6h-1.1zM62.4 77.9h1.1l-.6 3.5zM75.4 79.1h1.1l-.5 3.5zM89.2 75.6l1-.6 1.3 3.3zM229.3 65.3l.6 3.6h-1.2zM239.5 67.6l.6 3.5h-1.1zM244.9 68.9l.6 3.5h-1.1zM252.9 60.3l1.2 .1-.9 3.4zM273.8 62.8l3.1 1.7-3.5-.6zM275.2 68.3l2.8-2.3-1.9 3.1zM281.5 61.2l.9 .7-2.8 2.3zM322.9 73.2l1.2-.1-.4 3.5z"/>
<path d="M340.6 75.4l.6 3.5h-1.2zM350.1 67.4l.6 3.5h-1.2zM360.5 67.1l.6 3.5h-1.2zM369.6 65.1l.6 3.5h-1.2zM378.5 62.9l.5 3.4h-1.1zM39.4 86.9h1.2l-.6 3.4zM46.7 86.9h1.1l-.6 3.4zM54.1 86.9h1.1l-.5 3.4zM62.9 90.3l.6 3.6h-1.1zM71 90.3l.6 3.6h-1.2zM70.4 80.4h1.2l-.6 3.4zM76 90.3l.5 3.6h-1.1z"/>
<path d="M81.2 85.9h1.2l-.6 3.5zM81.8 90.3l.6 3.6h-1.2zM96.6 86.9l2.3 2.7-1 .6zM228.7 86.9h1.2l-.6 3.4zM239 86.9h1.1l-.6 3.4zM244.4 86.9h1.1l-.6 3.4zM251.2 90.3l.6 3.6h-1.2zM250.6 84.8h1.2l-.6 3.6zM304.5 98.3l3.5 .6-3.5 .5zM305.5 95.4l3.5 .6-3.5 .6zM310 98.9l3.5-.6v1.1zM310 96l3.5-.6v1.2z"/>
<path d="M332.3 86.9h1.1l-.6 3.4zM332.8 76.9l.6 3.5h-1.1zM340 86.9h1.2l-.6 3.4zM349.5 86.9h1.2l-.6 3.4zM359.9 86.9h1.2l-.6 3.4zM369 86.9h1.2l-.6 3.4zM377.9 86.9h1.1l-.5 3.4zM85 111.8l3.5-.6v1.2zM164.3 111.2l3.5 .6-3.5 .6zM281.3 113.8l3.5-.6v1.2zM297 106.2l3.5 .6-3.5 .6zM299 102.1l3.5 .6-3.5 .6z"/>
<path d="M306.5 113.2l3.5 .6-3.5 .6zM310 106.8l3.5-.6v1.2zM310 102.7l3.5-.6v1.2zM85 133.4l3.5-.6v1.1zM85 123.2l3.5-.6v1.2zM154.3 132.8l3.5 .6-3.5 .5zM161.8 122.6l3.5 .6-3.5 .6zM259.3 135l3.5-.5v1.1zM276.3 127.7l3.5-.6v1.2zM278.8 120.8l3.5-.6v1.2zM306.5 127.1l3.5 .6-3.5 .6zM306.5 120.2l3.5 .6-3.5 .6z"/>
<path d="M306.5 134.5l3.5 .5-3.5 .6zM85 155.9l3.5-.6v1.1zM85 148.5l3.5-.6v1.2zM85 141.3l3.5-.6v1.1zM104.5 155.3l3.5 .6-3.5 .5zM129.5 147.9l3.5 .6-3.5 .6zM141.8 140.7l3.5 .6-3.5 .5zM73.4 178.9h1.1l-.5 3.5zM80.1 178.9h1.2l-.6 3.5zM85 170.5l3.5-.6v1.2zM85 163.6l3.5-.6v1.2zM95.3 169.9l3.5 .6-3.5 .6z"/>
<path d="M103.3 163l3.5 .6-3.5 .6zM39.2 182.4l.6 3.5h-1.2zM46.3 182.4l.6 3.5h-1.2zM52 182.4l.6 3.5h-1.1zM60.2 182.4l.5 3.5h-1.1zM59.6 197.4h1.1l-.5 3.5zM68.3 182.4l.6 3.5h-1.2zM67.7 193.1h1.2l-.6 3.5zM74 191.6l.5 3.5h-1.1zM80.7 184.9l.6 3.5h-1.2zM93.9 189.1l3 1.8-3.4-.7zM100.7 192.3l3.4 .7-.4 1.1z"/>
<path d="M137.4 188.6l3.1 1.5-3.5-.4zM150.1 193.1l3.5 .5-.4 1.1zM51.5 203.9h1.1l-.6 3.5zM38.6 232.6h1.2l-.6 3.5zM45.7 231.4h1.2l-.6 3.5zM81.5 254.6l3.5 .6-3.5 .5zM81.5 246.5l3.5 .5-3.5 .6zM87.8 247l3.5-.5v1.1zM93.9 255.2l3.5-.6v1.1zM85 269.9l3.5-.6v1.2zM85 262.1l3.5-.5v1.1zM96.8 261.6l3.5 .5-3.5 .6z"/>
<path d="M97.5 269.3l3.5 .6-3.5 .6z"/>
</g>
<text font-size="7" x="289" y="270.6">Digital Dosett</text>
<g font-size="4.9">
<text x="132" y="28.9">204</text>
<text x="66.1" y="32.9" transform="rotate(59 66.1 32.9)">Ø20</text>
<text x="131" y="36.3">200</text>
<text x="298.9" y="39.9" transform="rotate(-49 298.9 39.9)">Ø5</text>
<text x="123.8" y="43.6">172</text>
<text x="230.7" y="47.5" transform="rotate(19 230.7 47.5)">R4</text>
<text x="94.7" y="50.2">3</text>
<text x="256.7" y="48.6" transform="rotate(-45 256.7 48.6)">6.5</text>
<text x="315.5" y="55.8" transform="rotate(45 315.5 55.8)">36</text>
<text x="69.6" y="76" transform="rotate(-90 69.6 76)">13</text>
<text x="38.5" y="78.8" transform="rotate(-90 38.5 78.8)">57</text>
<text x="45.8" y="79.3" transform="rotate(-90 45.8 79.3)">55</text>
<text x="53.2" y="81" transform="rotate(-90 53.2 81)">48</text>
<text x="227.9" y="80.6" transform="rotate(-90 227.9 80.6)">50</text>
<text x="238.1" y="83.7" transform="rotate(-90 238.1 83.7)">45.5</text>
<text x="243.5" y="82.2" transform="rotate(-90 243.5 82.2)">43</text>
<text x="249.8" y="79.4" transform="rotate(-90 249.8 79.4)">4</text>
<text x="348.6" y="81.5" transform="rotate(-90 348.6 81.5)">46</text>
<text x="359.1" y="83.4" transform="rotate(-90 359.1 83.4)">46.5</text>
<text x="368.2" y="82.5" transform="rotate(-90 368.2 82.5)">50.5</text>
<text x="377" y="79.3" transform="rotate(-90 377 79.3)">55</text>
<text x="61.5" y="88.7" transform="rotate(-90 61.5 88.7)">18</text>
<text x="331.4" y="86.3" transform="rotate(-90 331.4 86.3)">27</text>
<text x="339.1" y="85.6" transform="rotate(-90 339.1 85.6)">30</text>
<text x="318.3" y="94.6">2</text>
<text x="80.4" y="101.2" transform="rotate(-90 80.4 101.2)">2</text>
<text x="284.6" y="101.2">15</text>
<text x="293.8" y="97.5">4</text>
<text x="320.2" y="105.3">19</text>
<text x="74.5" y="109.2" transform="rotate(-90 74.5 109.2)">15.5</text>
<text x="120.1" y="110.4">165.5</text>
<text x="290.9" y="112.4">57.5</text>
<text x="289.7" y="119.3">62.5</text>
<text x="118.9" y="121.7">160.5</text>
<text x="115.1" y="131.9">145.5</text>
<text x="288.4" y="126.2">67.5</text>
<text x="278.4" y="133.6">101.5</text>
<text x="108.9" y="139.8">120.5</text>
<text x="106.3" y="147">96</text>
<text x="93.9" y="154.4">46</text>
<text x="66.8" y="165.8" transform="rotate(17 66.8 165.8)">Ø20</text>
<text x="91.2" y="162.1">43.5</text>
<text x="49.9" y="171.2" transform="rotate(21 49.9 171.2)">Ø8</text>
<text x="87.2" y="169">27.5</text>
<text x="50.6" y="197.6" transform="rotate(-90 50.6 197.6)">50</text>
<text x="58.7" y="194.3" transform="rotate(-90 58.7 194.3)">37</text>
<text x="66.8" y="194.2" transform="rotate(-90 66.8 194.2)">28.5</text>
<text x="37.7" y="215.5" transform="rotate(-90 37.7 215.5)">107.5</text>
<text x="44.9" y="212.9" transform="rotate(-90 44.9 212.9)">105</text>
<text x="79.2" y="216.6" transform="rotate(-90 79.2 216.6)">5</text>
<text x="72.5" y="222.9" transform="rotate(-90 72.5 222.9)">18.5</text>
<text x="70" y="245.6">5.5</text>
<text x="289" y="248.5">Isabel Hammarström 2023-09-21</text>
<text x="86.6" y="253.7">18</text>
<text x="87.9" y="260.7">30.5</text>
<text x="90.3" y="268.4">32</text>
<text x="246.3" y="267.8">Scale 1:2</text>
<text x="399.1" y="285.7">1/1</text>
</g>
<g font-size="3.5">
<text x="39" y="8.8">1</text>
<text x="89" y="8.8">2</text>
<text x="139" y="8.8">3</text>
<text x="189" y="8.8">4</text>
<text x="239" y="8.8">5</text>
<text x="289" y="8.8">6</text>
<text x="339" y="8.8">7</text>
<text x="389" y="8.8">8</text>
<text x="16.3" y="30.2">A</text>
<text x="411.3" y="30.2">A</text>
<text x="16.3" y="78">B</text>
<text x="411.3" y="78">B</text>
<text x="16.2" y="125.9">C</text>
<text x="411.2" y="125.9">C</text>
<text x="16.2" y="173.7">D</text>
<text x="411.2" y="173.7">D</text>
<text x="16.3" y="221.6">E</text>
<text x="411.3" y="221.6">E</text>
<text x="16.4" y="269.4">F</text>
<text x="411.4" y="269.4">F</text>
<text x="39" y="290.8">1</text>
<text x="89" y="290.8">2</text>
<text x="139" y="290.8">3</text>
<text x="189" y="290.8">4</text>
<text x="239" y="290.8">5</text>
<text x="289" y="290.8">6</text>
<text x="339" y="290.8">7</text>
<text x="389" y="290.8">8</text>
</g>
<g font-size="2.5">
<text x="231" y="242.9">Dept.</text>
<text x="255" y="242.9">Technical reference</text>
<text x="289" y="242.9">Created by</text>
<text x="350" y="242.9">Approved by</text>
<text x="289" y="252.8">Document type</text>
<text x="350" y="252.8">Document status</text>
<text x="289" y="262.9">Title</text>
<text x="350" y="262.9">DWG No.</text>
<text x="350" y="279.9">Rev.</text>
<text x="360" y="279.9">Date of issue</text>
<text x="396" y="279.9">Sheet</text>
</g>
</svg>
